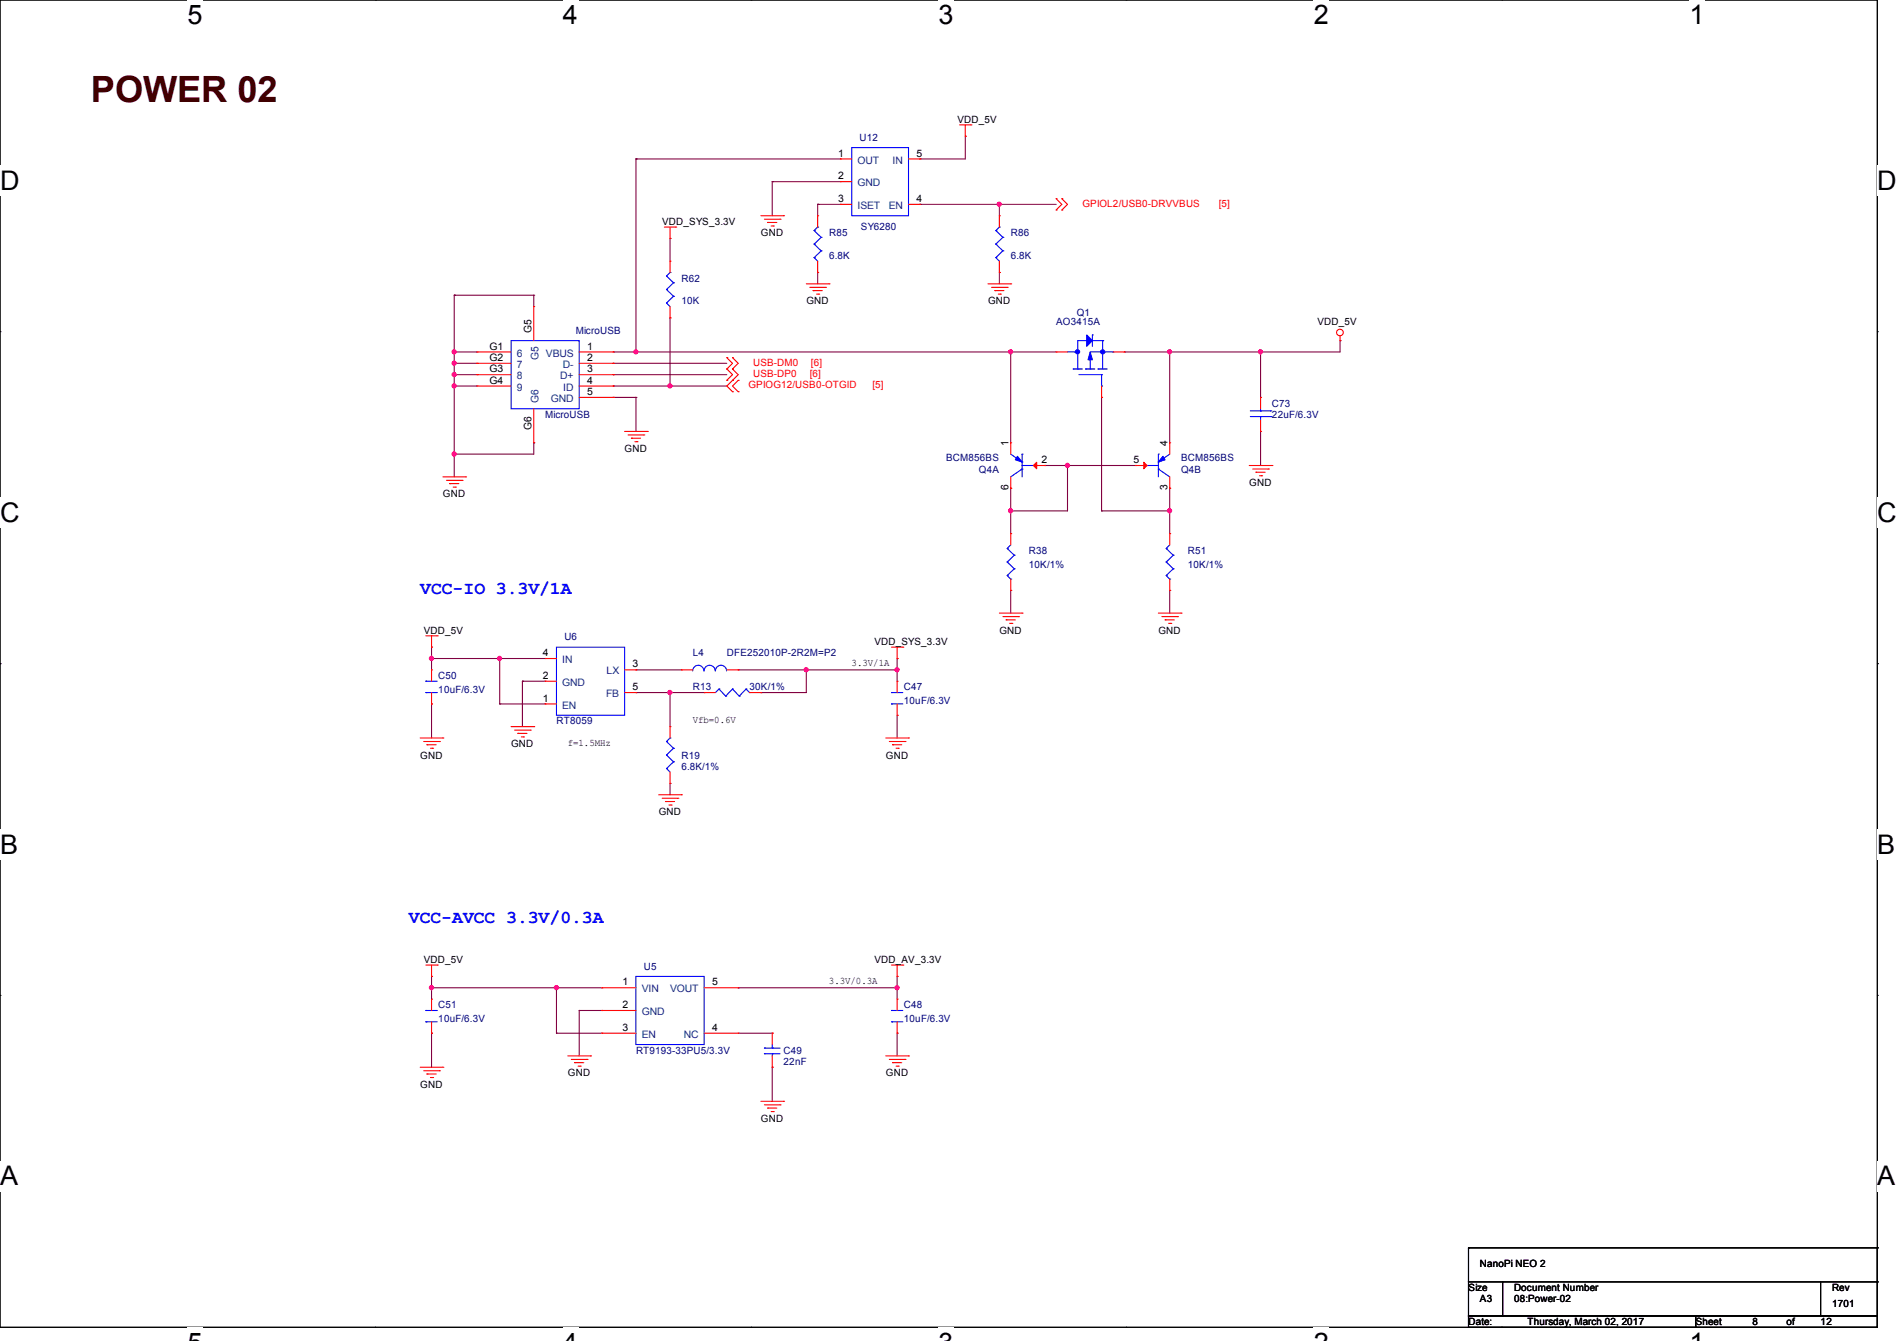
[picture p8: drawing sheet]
<svg xmlns="http://www.w3.org/2000/svg" width="297mm" height="210mm" viewBox="0 0 297 210" stroke-linecap="round" stroke-linejoin="round" font-family="sans-serif">
<path d="M0 0h293.9v207.9h-293.9z" fill="none" stroke="#000" stroke-width=".17"/>
<g fill="#fff">
<path d="M29.4 0h2.3v4.7h-2.3z"/>
<path d="M29.4 207.9h2.3v2.1h-2.3z"/>
</g>
<path d="M58.8 0h.1M58.8 207.9h.1" fill="none" stroke="#000" stroke-width=".17"/>
<g fill="#fff">
<path d="M88.1 0h2.4v4.7h-2.4z"/>
<path d="M88.1 207.9h2.4v2.1h-2.4z"/>
</g>
<path d="M117.6 0h.1M117.6 207.9h.1" fill="none" stroke="#000" stroke-width=".17"/>
<g fill="#fff">
<path d="M146.9 0h2.4v4.7h-2.4z"/>
<path d="M146.9 207.9h2.4v2.1h-2.4z"/>
</g>
<path d="M176.3 0h.1M176.3 207.9h.1" fill="none" stroke="#000" stroke-width=".17"/>
<g fill="#fff">
<path d="M205.7 0h2.4v4.7h-2.4z"/>
<path d="M205.7 207.9h2.4v2.1h-2.4z"/>
</g>
<path d="M235.1 0h.1M235.1 207.9h.1" fill="none" stroke="#000" stroke-width=".17"/>
<g fill="#fff">
<path d="M264.5 0h2.4v4.7h-2.4z"/>
<path d="M264.5 207.9h2.4v2.1h-2.4z"/>
<path d="M0 26h3v4.7h-3z"/>
<path d="M293.9 26h3.1v4.7h-3.1z"/>
<path d="M0 77.9h3v4.7h-3z"/>
<path d="M293.9 77.9h3.1v4.7h-3.1z"/>
</g>
<path d="M0 51.9h.1M293.9 51.9h.1" fill="none" stroke="#000" stroke-width=".17"/>
<g fill="#fff">
<path d="M0 129.9h2.8v4.7h-2.8z"/>
<path d="M293.9 129.9h2.9v4.7h-2.9z"/>
</g>
<path d="M0 103.9h.1M293.9 103.9h.1" fill="none" stroke="#000" stroke-width=".17"/>
<g fill="#fff">
<path d="M-.1 181.8h2.9v4.8h-2.9z"/>
<path d="M293.8 181.8h3v4.8h-3z"/>
</g>
<g fill="none" stroke="#000" stroke-width=".17">
<path d="M0 155.9h.1M293.9 155.9h.1M229.9 195.4h.1M229.9 195.4v5.3M229.9 195.4h64M293.9 195.4h.1M293.9 195.4v5.3M229.9 200.7h5.3v5.4h-5.3zM229.9 206.1h35.6v1.8h-35.6zM235.2 200.7h49.8v5.4h-49.8zM265.5 206.1h28.4v1.8h-28.4zM285 200.7h8.9v5.4h-8.9z"/>
<path d="M293.9 200.7h.1"/>
</g>
<g fill="none" stroke="#800040" stroke-width=".17">
<path d="M99.6 24.9h.1M99.6 24.9v30.2M99.6 24.9h32M104.9 37.3h.1M104.9 37.3v3.6M120.9 28.4h.1M120.9 28.4v5.4M120.9 28.4h10.7M128 32h.1M128 32v1.8M128 32h3.6M144 24.9h.1"/>
<path d="M144 32h.1M144 32h21.4M151.1 21.3h.1M151.1 21.3v3.6h-7.1M156.5 32h.1M156.5 32v1.8M71.1 55.1h.1M71.1 56.9h.1M71.1 58.7h.1M71.1 46.2h.1M71.1 58.7h3.6M71.1 56.9h3.6"/>
<path d="M71.1 55.1h3.6M71.1 46.2v28.5M71.1 46.2h12.5M83.6 46.2h.1M83.6 46.2v1.8M96 58.7h.1M96 56.9h.1M96 55.1h.1M96 58.7h17.8M96 56.9h17.8M96 55.1h69.4M99.6 55.1h.1"/>
<path d="M104.9 49.8h.1M104.9 49.8v10.7M128 42.7h.1M128 42.7v1.7M156.5 42.7h.1M156.5 42.7v1.7M158.2 55.1h.1M158.2 55.1v14.2M176 55.1h.1M183.1 55.1h.1M183.1 55.1v14.2M197.4 55.1h.1"/>
<path d="M197.4 55.1v7.1M209.8 53.3h.1M209.8 53.3v1.8h-33.8M71.1 71.1h.1M71.1 60.5h.1M71.1 60.5h3.6M83.6 69.3h.1M83.6 69.3v1.8h-12.5M96 62.2h.1M96 60.5h.1M96 60.5h17.8M96 62.2h3.6"/>
<path d="M99.6 62.2h.1M99.6 62.2v5.4M104.9 60.5h.1M158.2 76.5h.1M158.2 76.5v7.1M163.6 72.9h.1M163.6 72.9h14.2M167.1 72.9h.1M167.1 72.9v7.1h-8.9M172.5 62.2h.1M172.5 62.2v17.8M183.1 76.5h.1"/>
<path d="M183.1 76.5v7.1M197.4 67.6h.1M197.4 67.6v5.3M158.2 80h.1M158.2 92.5h.1M158.2 92.5v3.5M172.5 80h.1M172.5 80h10.6M183.1 80h.1M183.1 92.5h.1M183.1 92.5v3.5M67.6 101.3h.1"/>
<path d="M67.6 103.1h.1M67.6 110.2h.1M67.6 101.3v3.6M67.6 110.2v5.4M67.6 103.1h17.7M78.2 103.1h.1M78.2 110.2h.1M78.2 103.1v7.1M78.2 110.2h7.1M81.8 106.7h.1M81.8 106.7v7.1M81.8 106.7h3.5"/>
<path d="M99.6 108.5h.1M99.6 104.9h.1M99.6 108.5h10.6M99.6 104.9h7.1M104.9 108.5h.1M104.9 108.5v5.3M115.6 104.9h.1M115.6 104.9h24.9M119.1 108.5h.1M126.2 104.9h.1M126.2 104.9v3.6h-7.1M140.5 112h.1"/>
<path d="M140.5 104.9h.1M140.5 103.1h.1M140.5 103.1v3.6M140.5 112v3.6M104.9 122.7h.1M104.9 122.7v1.8M67.6 154.7h.1M67.6 152.9h.1M67.6 152.9v3.6M67.6 154.7h26.6M87.1 154.7h.1M87.1 154.7v7.1"/>
<path d="M90.7 158.2h.1M90.7 158.2v7.2M90.7 158.2h3.5M94.2 158.2h.1M115.6 154.7h.1M115.6 154.7h24.9M140.5 152.9h.1M140.5 154.7h.1M140.5 152.9v3.6M67.6 161.8h.1M67.6 161.8v5.3M87.1 161.8h.1"/>
<path d="M87.1 161.8h7.1M115.6 161.8h5.3M120.9 161.8h.1M120.9 167.1h.1M120.9 167.1v5.4M140.5 161.8h.1M140.5 161.8v3.6"/>
</g>
<g fill="#f0f" stroke="#f0f" stroke-width=".17">
<circle cx="158.2" cy="55.1" r=".32"/>
<circle cx="167.1" cy="72.9" r=".32"/>
<circle cx="158.2" cy="80" r=".32"/>
<circle cx="183.1" cy="55.1" r=".32"/>
<circle cx="71.1" cy="55.1" r=".32"/>
<circle cx="71.1" cy="56.9" r=".32"/>
<circle cx="183.1" cy="80" r=".32"/>
<circle cx="71.1" cy="71.1" r=".32"/>
<circle cx="71.1" cy="58.7" r=".32"/>
<circle cx="71.1" cy="60.4" r=".32"/>
<circle cx="140.4" cy="104.9" r=".32"/>
<circle cx="104.9" cy="108.4" r=".32"/>
<circle cx="67.5" cy="103.1" r=".32"/>
<circle cx="126.2" cy="104.9" r=".32"/>
<circle cx="78.2" cy="103.1" r=".32"/>
<circle cx="99.5" cy="55.1" r=".32"/>
<circle cx="104.9" cy="60.4" r=".32"/>
<circle cx="197.3" cy="55.1" r=".32"/>
<circle cx="140.4" cy="154.7" r=".32"/>
<circle cx="67.5" cy="154.7" r=".32"/>
<circle cx="87.1" cy="154.7" r=".32"/>
<circle cx="156.4" cy="32" r=".32"/>
</g>
<g fill="none" stroke="#f00" stroke-width=".17">
<path d="M150.2 19.6h1.8M151.1 19.6v1.7M152 19.6h.1M104 35.6h1.8M104.9 37.3h.1M104.9 35.6v1.7M105.8 35.6h.1M119.1 33.8h3.6M119.7 34.3h2.4M120.2 34.8h.1M120.2 34.8h1.4M120.7 35.4h.4"/>
<path d="M121.1 35.4h.1M122.1 34.3h.1M122.7 33.8h.1M128 33.8h.1M128 33.8v1.8M131.6 24.9h.1M131.6 28.4h.1M131.6 32h.1M131.6 24.9h1.7M131.6 28.4h1.7M131.6 32h1.7M142.2 24.9h1.8"/>
<path d="M142.2 32h1.8M144 32h.1M144 24.9h.1M151.1 21.3h.1M156.5 33.8h.1M156.5 33.8v1.8M165.4 31.1h.1M165.4 32.9h.1M165.4 31.1l.8 .9-.8 .9M166.2 31.1h.1M166.2 32.9h.1M166.2 31.1l.9 .9-.9 .9"/>
<path d="M74.7 55.1h.1M74.7 56.9h.1M74.7 58.7h.1M74.7 55.1h5.3M74.7 56.9h5.3M74.7 58.7h5.3M83.6 48h.1M83.6 48v5.3M90.7 55.1h5.3M90.7 56.9h5.3M90.7 58.7h5.3M96 55.1h.1"/>
<path d="M96 56.9h.1M96 58.7h.1M104.9 49.8h.1M104.9 40.9h.1M104.9 40.9v1.8M104.9 48v1.8M113.8 56h.1M113.8 57.8h.1M113.8 59.6h.1M113.8 56l.9 .9-.9 .9M113.8 57.8l.9 .9-.9 .9M114.7 59.6h.1"/>
<path d="M114.7 56h.1M114.7 57.8h.1M114.7 57.8l.9 .9-1.8 1.8 .9 .8M114.7 56l.9 .9-.9 .9M115.6 59.6h.1M115.6 59.6l-.9 .9 .9 .8M126.2 44.4h3.6M126.8 45h2.4M127.3 45.5h.1M127.3 45.5h1.4M127.8 46.1h.4M128 42.7h.1"/>
<path d="M128 40.9v1.8M128.2 46.1h.1M129.2 45h.1M129.8 44.4h.1M154.7 44.4h3.5M155.2 45h2.5M155.7 45.5h.1M155.7 45.5h1.5M156.3 46.1h.3M156.5 42.7h.1M156.5 40.9v1.8M156.6 46.1h.1"/>
<path d="M157.7 45h.1M158.2 44.4h.1M165.4 55.1h.1M165.4 55.1h1.7M174.2 55.1h1.8M176 55.1h.1M209.8 53.3h.1M209.8 52.6v.7M69.3 74.7h3.6M69.9 75.2h2.4M70.4 75.7h.1M70.4 75.7h1.4"/>
<path d="M71 76.3h.3M71.3 76.3h.1M72.3 75.2h.1M72.9 74.7h.1M74.7 60.5h.1M74.7 60.5h5.3M83.6 69.3h.1M83.6 64v5.3M90.7 60.5h5.3M90.7 62.2h5.3M96 60.5h.1M96 62.2h.1"/>
<path d="M97.8 67.6h3.5M98.3 68.1h2.5M98.8 68.6h.1M98.8 68.6h1.5M99.4 69.2h.3M99.7 69.2h.1M100.8 68.1h.1M101.3 67.6h.1M114.7 61.3h.1M115.6 61.3h.1M158.2 76.5h.1M158.2 69.3h.1"/>
<path d="M158.2 69.3v1.8M158.2 74.7v1.8M161.8 72.9h1.8M163.6 72.9h.1M172.5 62.2h.1M172.5 60.5v1.7M177.8 72.9h.1M177.8 72.9h1.8M183.1 76.5h.1M183.1 69.3h.1M183.1 69.3v1.8M183.1 74.7v1.8"/>
<path d="M195.6 72.9h3.5M196.1 73.4h2.5M196.6 74h.1M196.6 74h1.5M197.2 74.5h.3M197.4 62.2h.1M197.4 67.6h.1M197.4 62.2v1.8M197.4 65.8v1.8M197.5 74.5h.1M198.6 73.4h.1M199.1 72.9h.1"/>
<path d="M66.7 99.6h1.8M67.6 99.6v1.7M68.5 99.6h.1M156.5 96h3.5M157 96.6h2.5M157.5 97.1h.1M157.5 97.1h1.5M158.1 97.6h.3M158.2 83.6h.1M158.2 92.5h.1M158.2 83.6v1.7M158.2 90.7v1.8"/>
<path d="M158.4 97.6h.1M159.5 96.6h.1M160 96h.1M181.4 96h3.5M181.9 96.6h2.5M182.4 97.1h.1M182.4 97.1h1.5M183 97.6h.3M183.1 83.6h.1M183.1 92.5h.1M183.1 83.6v1.7M183.1 90.7v1.8"/>
<path d="M183.3 97.6h.1M184.4 96.6h.1M184.9 96h.1M65.8 115.6h3.5M66.3 116.1h2.5M66.8 116.6h.1M66.8 116.6h1.5M67.4 117.2h.3M67.6 101.3h.1M67.6 104.9h.1M67.6 110.2h.1M67.6 104.9v1.8"/>
<path d="M67.6 108.5v1.7M67.7 117.2h.1M68.8 116.1h.1M69.3 115.6h.1M80 113.8h3.6M80.6 114.3h2.4M81.1 114.9h.1M81.1 114.9h1.4M81.6 115.4h.4M82 115.4h.1M83 114.3h.1M83.6 113.8h.1"/>
<path d="M85.3 110.2h.1M85.3 106.7h.1M85.3 103.1h.1M85.3 110.2h1.8M85.3 106.7h1.8M85.3 103.1h1.8M97.8 108.5h1.8M97.8 104.9h1.8M99.6 104.9h.1M99.6 108.5h.1M104.9 113.8h.1M104.9 113.8v1.8"/>
<path d="M106.7 104.9h.1M106.7 104.9h1.8M110.2 108.5h.1M110.2 108.5h1.8M113.8 104.9h1.8M115.6 104.9h.1M117.3 108.5h1.8M119.1 108.5h.1M138.7 115.6h3.5M139.2 116.1h2.5M139.6 101.3h1.8M139.7 116.6h.1"/>
<path d="M139.7 116.6h1.5M140.3 117.2h.3M140.5 103.1h.1M140.5 106.7h.1M140.5 112h.1M140.5 101.3v1.8M140.5 106.7v1.8M140.5 110.2v1.8M140.6 117.2h.1M141.4 101.3h.1M141.7 116.1h.1M142.2 115.6h.1"/>
<path d="M103.1 124.5h3.6M103.7 125h2.4M104.2 125.5h.1M104.2 125.5h1.4M104.7 126.1h.4M104.9 122.7h.1M104.9 120.9v1.8M105.1 126.1h.1M106.1 125h.1M106.7 124.5h.1M66.7 151.1h1.8M67.6 152.9h.1"/>
<path d="M67.6 156.5h.1M67.6 151.1v1.8M67.6 156.5v1.7M68.5 151.1h.1M94.2 154.7h.1M94.2 158.2h.1M94.2 154.7h5.4M94.2 158.2h5.4M110.2 154.7h5.4M115.6 154.7h.1M139.6 151.1h1.8M140.5 152.9h.1"/>
<path d="M140.5 156.5h.1M140.5 151.1v1.8M140.5 156.5v1.7M141.4 151.1h.1M65.8 167.1h3.5M66.3 167.7h2.5M66.8 168.2h.1M66.8 168.2h1.5M67.4 168.7h.3M67.6 161.8h.1M67.6 160v1.8M67.7 168.7h.1"/>
<path d="M68.8 167.7h.1M69.3 167.1h.1M88.9 165.4h3.6M89.5 165.9h2.4M90 166.4h.1M90 166.4h1.4M90.5 167h.3M90.8 167h.1M91.9 165.9h.1M92.5 165.4h.1M94.2 161.8h.1M94.2 161.8h5.4"/>
<path d="M110.2 161.8h5.4M115.6 161.8h.1M119.1 172.5h3.6M119.7 173h2.4M120.2 173.5h.1M120.2 173.5h1.4M120.7 174.1h.4M120.9 167.1h.1M120.9 161.8h.1M120.9 161.8v1.8M120.9 165.4v1.7M121.1 174.1h.1"/>
<path d="M122.1 173h.1M122.7 172.5h.1M138.7 165.4h3.5M139.2 165.9h2.5M139.7 166.4h.1M139.7 166.4h1.5M140.3 167h.3M140.5 161.8h.1M140.5 160v1.8M140.6 167h.1M141.7 165.9h.1M142.2 165.4h.1"/>
<circle cx="209.8" cy="52.1" r=".52"/>
</g>
<g fill="none" stroke="#00f" stroke-width=".17">
<path d="M127.5 38.2h.1M127.5 36.1h.1M127.5 38.2l1.1 1.1M127.5 36.1l1.1 1.1M128 35.6h.1M128 35.6l-.5 .5M128.6 39.3h.1M128.6 37.2h.1M128.6 39.3l-1.1 1M128.6 37.2l-1.1 1M133.3 23.1h8.9v10.7h-8.9zM155.9 38.2h.1"/>
<path d="M155.9 36.1h.1M155.9 38.2l1.1 1.1M155.9 36.1l1.1 1.1M156.5 35.6h.1M156.5 35.6l-.6 .5M157 39.3h.1M157 37.2h.1M157 39.3l-1.1 1M157 37.2l-1.1 1M80 53.3h10.7v10.7h-10.7zM104.4 47.5h.1M104.4 45.3h.1"/>
<path d="M104.4 43.2h.1M104.4 47.5l.5 .5M104.4 45.3l1.1 1.1M104.4 43.2l1.1 1.1M104.9 42.7h.1M104.9 42.7l-.5 .5M105.5 46.4h.1M105.5 44.3h.1M105.5 46.4l-1.1 1.1M105.5 44.3l-1.1 1M127.5 40.3h.1M127.5 40.3l.5 .6"/>
<path d="M155.9 40.3h.1M155.9 40.3l.6 .6M167.1 55.1h1.6M168 57.8h.1M168 57.8h1.5M168.7 57.8h.1M168.7 55.1h.1M168.9 58.7h3.6M170 57.8h.1M170 57.8h1.4M170.1 53.3h.1M170.1 53.3h-1.4v4.5"/>
<path d="M170.7 57.8h.1M170.7 55.1h3.5M170.7 56v1.8M171 52.5h.1M171 53.3h1.6M171 52.5v1.7M171.9 57.8h.1M171.9 57.8h1.5M172.5 58.7h.1M172.5 58.7v1.8M172.6 53.3h.1M172.6 53.3v4.5"/>
<path d="M174.2 55.1h.1M158.2 71.1l1.8 1.2M160 71.1h.1M160 72.3h.1M160 73.4h.1M160 72.9h1.8M160 71.1v3.6M160 73.4l-1.8 1.3M161.8 72.9h.1M172.5 60.5h.1M179.6 72.9h.1M179.6 72.9h1.8"/>
<path d="M181.4 71.1h.1M181.4 72.3h.1M181.4 73.4h.1M181.4 71.1v3.6M181.4 73.4l1.7 1.3M183.1 71.1l-1.7 1.2M195.7 65.2h3.3M195.7 64.3h3.3M197.4 64.3h.1M197.4 65.2h.1M197.4 64v.3M197.4 65.2v.6"/>
<path d="M199 65.2h.1M199 64.3h.1M157.7 85.9h.1M157.7 88h.1M157.7 90.1h.1M157.7 85.9l1.1 1.1M157.7 88l1.1 1.1M157.7 90.1l.5 .6M158.2 90.7h.1M158.2 85.3l-.5 .6M158.8 87h.1M158.8 89.1h.1"/>
<path d="M158.8 87l-1.1 1M158.8 89.1l-1.1 1M182.6 85.9h.1M182.6 88h.1M182.6 90.1h.1M182.6 85.9l1.1 1.1M182.6 88l1.1 1.1M182.6 90.1l.5 .6M183.1 90.7h.1M183.1 85.3l-.5 .6M183.7 87h.1M183.7 89.1h.1"/>
<path d="M183.7 87l-1.1 1M183.7 89.1l-1.1 1M66.7 106.7h.1M66.7 108.5h.1M66.7 106.7h1.8M66.7 108.5h1.8M87.1 101.3h10.7v10.7h-10.7zM104.4 118.2h.1M104.4 116.1h.1M104.4 118.2l1.1 1.1M104.4 116.1l1.1 1.1M104.9 115.6h.1"/>
<path d="M104.9 115.6l-.5 .5M105.5 119.3h.1M105.5 117.2h.1M105.5 119.3l-1.1 1.1M105.5 117.2l-1.1 1M108.5 105.1a.87 .87 0 0 1 .8-.9 .87 .87 0 0 1 .9 .9M110.2 105.1a.87 .87 0 0 1 .9-.9 .87 .87 0 0 1 .9 .9M112 105.1a.87 .87 0 0 1 .9-.9 .87 .87 0 0 1 .8 .9M112.6 107.9h.1M112.6 107.9l-.6 .6M112.6 107.9l1 1.1M113.6 109h.1"/>
<path d="M114.7 107.9h.1M114.7 107.9l-1.1 1.1M114.7 107.9l1 1.1M115.7 109h.1M116.8 107.9h.1M116.8 107.9l-1.1 1.1M116.8 107.9l.5 .6M117.3 108.5h.1M139.6 108.5h.1M139.6 110.2h.1M139.6 108.5h1.8M139.6 110.2h1.8"/>
<path d="M104.4 120.4h.1M104.4 120.4l.5 .5M66.7 158.2h.1M66.7 158.2h1.8M99.6 152.9h10.6v10.7h-10.6zM139.6 158.2h.1M139.6 158.2h1.8M66.7 160h.1M66.7 160h1.8M119.7 164.1h.1M119.7 165h.1M119.7 164.1h2.4"/>
<path d="M119.7 165h2.4M120.9 165h.1M120.9 164.1h.1M120.9 163.6v.5M120.9 165v.4M139.6 160h.1M139.6 160h1.8"/>
</g>
<g fill="#00f" stroke="#00f" stroke-width=".17">
<path d="M159.3 71.5l.7 .8-1-.3z"/>
<path d="M170.1 52.5l.9 .8-.9 .9z"/>
<path d="M170.7 55.1l.3 1.2h-.7z"/>
<path d="M182.1 71.5l.3 .5-1 .3z"/>
<circle cx="168.7" cy="55.1" r=".33"/>
<circle cx="172.6" cy="55.1" r=".33"/>
</g>
<g fill="#f00" stroke="#f00" stroke-width=".17">
<path d="M161.8 72.9l.5-.5v1z"/>
<path d="M179.1 72.4l.5 .5-.5 .5z"/>
</g>
<text font-size="5.7" fill="#400000" x="14.2" y="16">POWER 02</text>
<g font-size="4.2">
<text x="29.4" y="3.8">5</text>
<text x="88.1" y="3.8">4</text>
<text x="146.9" y="3.8">3</text>
<text x="205.7" y="3.8">2</text>
<text x="264.5" y="3.8">1</text>
<text x="0" y="29.8">D</text>
<text x="293.9" y="29.8">D</text>
<text x="0" y="81.7">C</text>
<text x="293.9" y="81.7">C</text>
<text x="0" y="133.7">B</text>
<text x="293.9" y="133.7">B</text>
<text x="0" y="185.6">A</text>
<text x="293.9" y="185.6">A</text>
</g>
<g font-size="2.8" fill="#00f">
<text x="65.8" y="93">VCC-IO 3.3V/1A</text>
<text x="64" y="144.6">VCC-AVCC 3.3V/0.3A</text>
</g>
<g font-size="1.6" fill="#000080">
<text x="134.6" y="22.1">U12</text>
<text x="134.8" y="35.9">SY6280</text>
<text x="129.8" y="37">R85</text>
<text x="129.8" y="40.6">6.8K</text>
<text x="158.3" y="37">R86</text>
<text x="158.3" y="40.6">6.8K</text>
<text x="106.7" y="44.1">R62</text>
<text x="106.7" y="47.7">10K</text>
<text x="90.1" y="52.3">MicroUSB</text>
<text x="165.4" y="50.9">AO3415A</text>
<text x="168.6" y="49.4">Q1</text>
<text x="85.3" y="65.4">MicroUSB</text>
<text x="199.1" y="63.7">C73</text>
<text x="199.1" y="65.4">22uF/6.3V</text>
<text x="148.1" y="72.2">BCM856BS</text>
<text x="153.3" y="74">Q4A</text>
<text x="184.9" y="74">Q4B</text>
<text x="184.9" y="72.2">BCM856BS</text>
<text x="161.1" y="86.8">R38</text>
<text x="161.1" y="88.9">10K/1%</text>
<text x="186" y="86.8">R51</text>
<text x="186" y="88.9">10K/1%</text>
<text x="88.4" y="100.3">U6</text>
<text x="68.6" y="106.3">C50</text>
<text x="108.5" y="102.8">L4</text>
<text x="113.8" y="102.8">DFE252010P-2R2M=P2</text>
<text x="68.6" y="108.5">10uF/6.3V</text>
<text x="87.1" y="113.5">RT8059</text>
<text x="108.5" y="108.1">R13</text>
<text x="117.4" y="108.1">30K/1%</text>
<text x="141.5" y="108.1">C47</text>
<text x="141.5" y="110.2">10uF/6.3V</text>
<text x="106.7" y="118.8">R19</text>
<text x="106.7" y="120.6">6.8K/1%</text>
<text x="100.8" y="151.8">U5</text>
<text x="68.6" y="157.9">C51</text>
<text x="68.6" y="160">10uF/6.3V</text>
<text x="141.5" y="157.9">C48</text>
<text x="141.5" y="160">10uF/6.3V</text>
<text x="99.6" y="165">RT9193-33PU5/3.3V</text>
<text x="122.7" y="165">C49</text>
<text x="122.7" y="166.8">22nF</text>
</g>
<g font-size="1.6">
<text x="149.9" y="19.2">VDD_5V</text>
<text x="131.2" y="24.5">1</text>
<text x="131.2" y="28.1">2</text>
<text x="143.5" y="24.5">5</text>
<text x="103.7" y="35.2">VDD_SYS_3.3V</text>
<text x="131.2" y="31.6">3</text>
<text x="143.5" y="31.6">4</text>
<text x="119.1" y="37">GND</text>
<text x="126.2" y="47.7">GND</text>
<text x="154.7" y="47.7">GND</text>
<text x="83.2" y="52.1" transform="rotate(-90 83.2 52.1)">G5</text>
<text x="206.3" y="50.9">VDD_5V</text>
<text x="76.6" y="54.7">G1</text>
<text x="76.6" y="56.5">G2</text>
<text x="76.6" y="58.3">G3</text>
<text x="91.9" y="54.7">1</text>
<text x="91.9" y="56.5">2</text>
<text x="91.9" y="58.3">3</text>
<text x="76.6" y="60.1">G4</text>
<text x="91.9" y="60.1">4</text>
<text x="91.9" y="61.8">5</text>
<text x="83.2" y="67.4" transform="rotate(-90 83.2 67.4)">G6</text>
<text x="97.8" y="70.8">GND</text>
<text x="157.9" y="69.9" transform="rotate(-90 157.9 69.9)">1</text>
<text x="182.8" y="69.9" transform="rotate(-90 182.8 69.9)">4</text>
<text x="69.3" y="77.9">GND</text>
<text x="157.9" y="76.8" transform="rotate(-90 157.9 76.8)">6</text>
<text x="163" y="72.5">2</text>
<text x="177.5" y="72.5">5</text>
<text x="182.8" y="76.8" transform="rotate(-90 182.8 76.8)">3</text>
<text x="195.6" y="76.1">GND</text>
<text x="66.3" y="99.2">VDD_5V</text>
<text x="136.9" y="101">VDD_SYS_3.3V</text>
<text x="156.5" y="99.2">GND</text>
<text x="181.4" y="99.2">GND</text>
<text x="85" y="106.3">2</text>
<text x="85" y="102.7">4</text>
<text x="99" y="104.5">3</text>
<text x="133.3" y="104.4">3.3V/1A</text>
<text x="85" y="109.9">1</text>
<text x="99" y="108.1">5</text>
<text x="108.4" y="113.2">Vfb=0.6V</text>
<text x="65.8" y="118.8">GND</text>
<text x="80" y="117">GND</text>
<text x="88.9" y="116.8">f=1.5MHz</text>
<text x="138.7" y="118.8">GND</text>
<text x="103.1" y="127.7">GND</text>
<text x="66.3" y="150.8">VDD_5V</text>
<text x="97.5" y="154.3">1</text>
<text x="111.5" y="154.3">5</text>
<text x="129.8" y="154.1">3.3V/0.3A</text>
<text x="136.9" y="150.8">VDD_AV_3.3V</text>
<text x="97.5" y="157.9">2</text>
<text x="97.5" y="161.4">3</text>
<text x="111.5" y="161.4">4</text>
<text x="65.8" y="170.3">GND</text>
<text x="88.9" y="168.6">GND</text>
<text x="138.7" y="168.6">GND</text>
<text x="119.1" y="175.7">GND</text>
<text x="229.9" y="202.2">Size</text>
<text x="231.7" y="198.5">NanoPi NEO 2</text>
<text x="231.7" y="204">A3</text>
<text x="237" y="202.2">Document Number</text>
<text x="237" y="204">08:Power-02</text>
<text x="286.8" y="202.2">Rev</text>
<text x="229.9" y="207.5">Date:</text>
<text x="239.2" y="207.5">Thursday, March 02, 2017</text>
<text x="265.5" y="207.5">Sheet</text>
<text x="274.4" y="207.5">8</text>
<text x="279.7" y="207.5">of</text>
<text x="285" y="207.5">12</text>
<text x="286.8" y="204.7">1701</text>
</g>
<g font-size="1.6" fill="#004080">
<text x="134.3" y="25.6">OUT</text>
<text x="134.3" y="29.2">GND</text>
<text x="139.8" y="25.6">IN</text>
<text x="134.3" y="32.7">ISET</text>
<text x="139.2" y="32.7">EN</text>
<text x="80.9" y="55.8">6</text>
<text x="80.9" y="57.6">7</text>
<text x="80.9" y="59.4">8</text>
<text x="84.3" y="56.4" transform="rotate(-90 84.3 56.4)">G5</text>
<text x="85.5" y="55.8">VBUS</text>
<text x="87.7" y="59.4">D+</text>
<text x="88.1" y="57.6">D-</text>
<text x="80.9" y="61.2">9</text>
<text x="84.3" y="63.1" transform="rotate(-90 84.3 63.1)">G6</text>
<text x="86.2" y="63">GND</text>
<text x="88.2" y="61.2">ID</text>
<text x="88" y="107.4">GND</text>
<text x="88" y="103.8">IN</text>
<text x="95" y="105.6">LX</text>
<text x="88" y="111">EN</text>
<text x="94.9" y="109.2">FB</text>
<text x="100.5" y="155.4">VIN</text>
<text x="104.9" y="155.4">VOUT</text>
<text x="100.5" y="159">GND</text>
<text x="100.5" y="162.5">EN</text>
<text x="107.1" y="162.5">NC</text>
</g>
<g font-size="1.6" fill="#f00">
<text x="169.5" y="32.4">GPIOL2/USB0-DRVVBUS</text>
<text x="190.8" y="32.4">[5]</text>
<text x="117.9" y="57.3">USB-DM0</text>
<text x="117.9" y="59.1">USB-DP0</text>
<text x="126.8" y="59.1">[6]</text>
<text x="127" y="57.3">[6]</text>
<text x="117.2" y="60.8">GPIOG12/USB0-OTGID</text>
<text x="136.6" y="60.8">[5]</text>
</g>
</svg>
